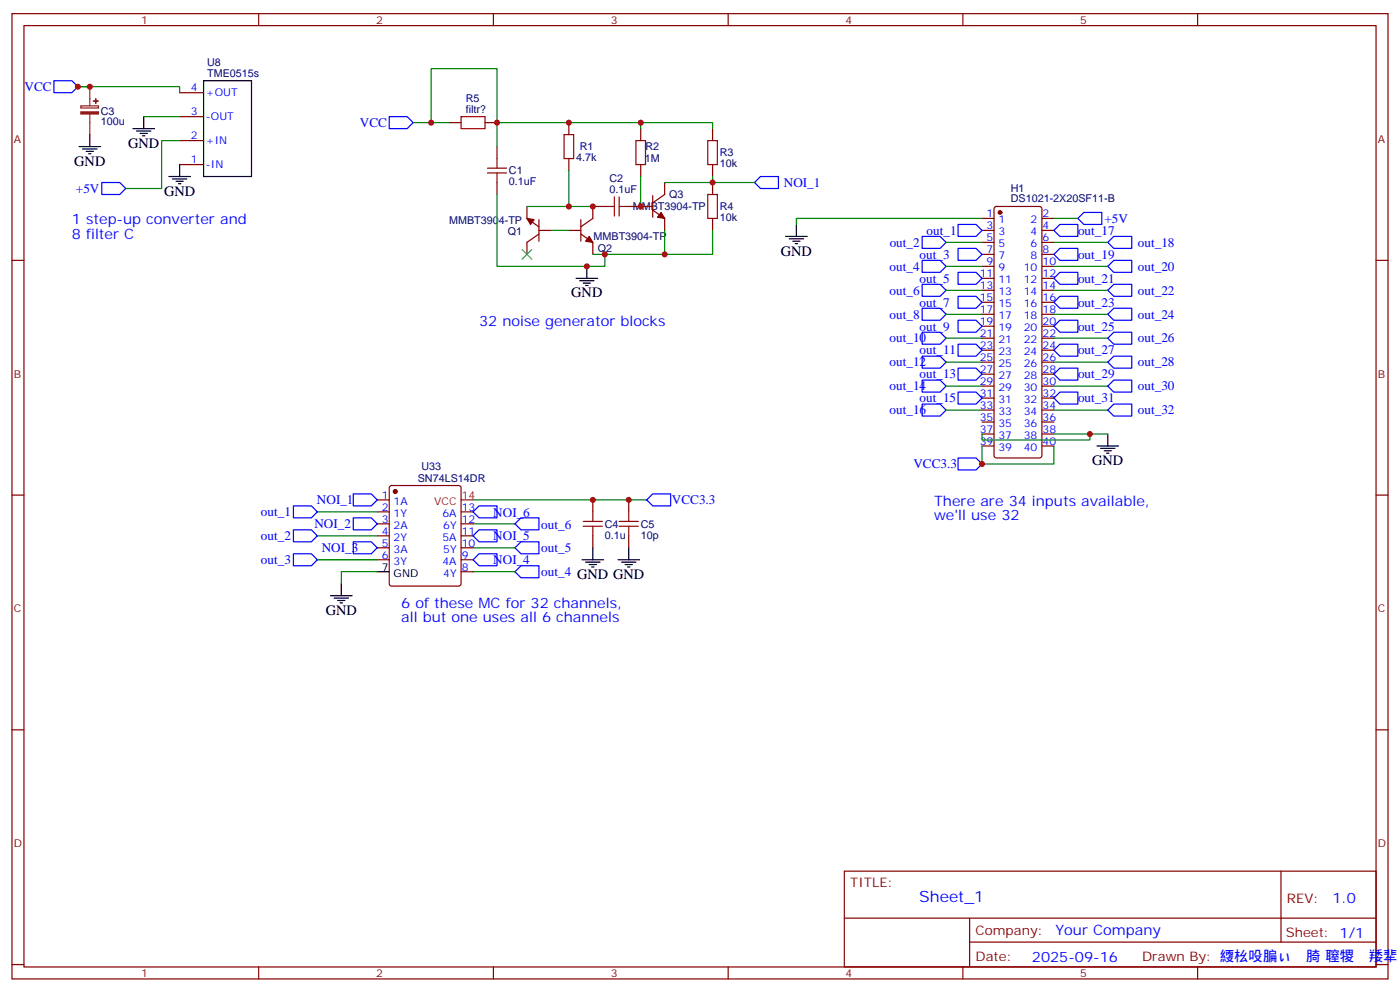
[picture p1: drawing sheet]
<svg xmlns="http://www.w3.org/2000/svg" width="412mm" height="292mm" viewBox="0 0 412 292" stroke-linecap="round" stroke-linejoin="round" font-family="sans-serif">
<g fill="none" stroke="#870000" stroke-width=".35">
<path d="M3.5 4h405.4v284.4h-405.4zM7.1 7.5h398.2v277.3h-398.2zM76.2 4v3.5M145.3 4v3.5M214.5 4v3.5M283.6 4v3.5M352.8 4v3.5M52.9 34.4h7.1M52.9 27.3h7.1M132.3 36.1h3.5M142.9 36.1h3.5M167.6 36.1v3.6"/>
<path d="M188.7 37.9v3.5M209.9 37.9v3.5M52.9 48.5h7.1M52.9 41.4h7.1M146.4 43.2v3.5M146.4 53.8v3.5M167.6 46.7v3.5M188.7 48.5v3.5M192.3 57.6v6.4M195.8 53.8v3.5l-3.5 2.5M209.9 48.5v3.5M209.9 53.8v3.5"/>
<path d="M3.5 76.7h3.6M155.2 60.8v3.5l3.5 2.5M158.7 68.9l-3.5 2.5v3.5M158.7 67.9h3.6M158.7 64.7v6.3M167.6 67.9h3.5M171.1 68.9l3.5 2.5v3.5M171.1 64.7v6.3M178.2 60.8h-3.6v3.5l-3.5 2.5M185.2 60.8h7.1M192.3 61.9l3.5 2.4v3.6M209.9 64.3v3.6"/>
<path d="M289.3 67.9h3.5M289.3 64.3h3.5M289.3 71.4h3.5M289.3 74.9h3.5M289.3 78.5h3.5M293 61l.5-.2h12.7l.5 .2 .2 .5v72.7l-.2 .5-.5 .2h-12.7l-.5-.2-.2-.5v-72.7zM306.9 67.9h3.5M306.9 64.3h3.5M306.9 71.4h3.5M306.9 74.9h3.5M306.9 78.5h3.5M405.3 76.7h3.6"/>
<path d="M289.3 82h3.5M289.3 85.5h3.5M289.3 89h3.5M289.3 92.6h3.5M289.3 96.1h3.5M289.3 99.6h3.5M306.9 82h3.5M306.9 85.5h3.5M306.9 89h3.5M306.9 92.6h3.5M306.9 96.1h3.5M306.9 99.6h3.5"/>
<path d="M289.3 117.3h3.5M289.3 113.7h3.5M289.3 110.2h3.5M289.3 106.7h3.5M289.3 103.2h3.5M306.9 117.3h3.5M306.9 113.7h3.5M306.9 110.2h3.5M306.9 106.7h3.5M306.9 103.2h3.5M289.3 131.4h3.5M289.3 127.8h3.5"/>
<path d="M289.3 124.3h3.5M289.3 120.8h3.5M306.9 131.4h3.5M306.9 127.8h3.5M306.9 124.3h3.5M306.9 120.8h3.5M3.5 145.8h3.6M111.1 147.2h3.6M111.1 150.8h3.6M111.1 154.3h3.6M111.1 157.8h3.6M114.9 143.2l.5-.2h19.7l.5 .2 .2 .5v28.2l-.2 .5-.5 .2h-19.7l-.5-.2-.2-.5v-28.2z"/>
<path d="M135.8 150.8h3.5M135.8 154.3h3.5M135.8 157.8h3.5M174.6 147.2v3.6M174.6 157.8v3.6M185.2 147.2v3.6M185.2 157.8v3.6M405.3 145.8h3.6M111.1 161.4h3.6M111.1 164.9h3.6M135.8 161.4h3.5M135.8 164.9h3.5"/>
<path d="M135.8 168.4h3.5M3.5 215h3.6M405.3 215h3.6M248.7 256.6h156.6v28.2h-156.6zM377.3 256.6v20.9M248.7 270.5h156.5M285.6 277.5h119.6M285.6 270.5v14.1M3.5 284.1h3.6M76.2 284.8v3.6M145.3 284.8v3.6M214.5 284.8v3.6"/>
<path d="M283.6 284.8v3.6M352.8 284.8v3.6M405.3 284.1h3.6"/>
</g>
<g fill="#870000" stroke="#870000" stroke-width=".35">
<path d="M155.2 64.3l2.1 .4-1 1.4z"/>
<path d="M173.6 69.6l1 1.8-2.1-.4z"/>
<path d="M194.7 62.6l1.1 1.7-2.1-.3z"/>
<circle cx="116.4" cy="144.8" r=".53"/>
<circle cx="294.6" cy="62.6" r=".53"/>
</g>
<g fill="none" stroke="#a10000" stroke-width=".35">
<path d="M135.8 34.4h7.1v3.5h-7.1zM166.2 39.7h2.8v7h-2.8zM143.6 49.5h5.6M143.6 50.9h5.6M146.4 46.7v2.8M146.4 50.9v2.9M181 58v5.6M182.4 58v5.6M187.3 41.4h2.8v7.1h-2.8zM208.5 41.4h2.8v7.1h-2.8zM208.5 57.3h2.8v7h-2.8zM178.2 60.8h2.8"/>
<path d="M182.4 60.8h2.8M171.8 155h5.6M171.8 153.6h5.6M174.6 150.8v2.8M174.6 155v2.8M182.4 155h5.6M182.4 153.6h5.6M185.2 150.8v2.8M185.2 155v2.8"/>
</g>
<g fill="none" stroke="#008700" stroke-width=".35">
<path d="M26.5 25.5h-3.6h30v1.8M42.3 34.4h10.6M121.7 36.1h10.6M127 36.1v-15.9h19.4v15.9M188.7 37.9v-1.8h-42.3v7.1M188.7 36.1h21.2v1.8M52.9 41.4h-5.3v14.1h-10.6M146.4 57.3v21.2h31.8v-3.6M167.6 50.2v10.6M188.7 52v8.8M209.9 52v1.8h-14.1M209.9 53.8h12.3"/>
<path d="M155.2 60.8h19.4M162.3 67.9h5.3M195.8 67.9v7M209.9 67.9v7h-35.3M278.7 71.4h10.6M278.7 78.5h10.6M289.3 64.3h-54.7v1.8M310.4 64.3h7.1M310.4 71.4h15.9M310.4 78.5h15.9M278.7 85.5h10.6M278.7 92.6h10.6"/>
<path d="M278.7 99.6h10.6M310.4 85.5h15.9M310.4 92.6h15.9M310.4 99.6h15.9M278.7 106.7h10.6M278.7 113.7h10.6M310.4 106.7h15.9M310.4 113.7h15.9M278.7 120.8h10.6M289.3 127.8v1.8h31.7v-1.8h5.3M289.3 131.4v5.3h21.1v-5.3M310.4 127.8h10.6"/>
<path d="M310.4 120.8h15.9M93.5 150.8h17.6M93.5 157.8h17.6M139.3 147.2h51.2M139.3 154.3h12.4M93.5 164.9h17.6M111.1 168.4h-10.6v3.5M139.3 168.4h12.4M139.3 161.4h12.4"/>
</g>
<path d="M153.8 73.5l2.8 2.8M156.6 73.5l-2.8 2.8" fill="none" stroke="#3c3" stroke-width=".35"/>
<g fill="none" stroke="#000" stroke-width=".35">
<path d="M26.5 39.7v3.5M39.2 37.9h6.3M40.2 38.6h4.2M41.3 39.3h2.1M42.3 34.4v3.5M60 23.8h14.1v28.2h-14.1zM23.3 43.2h6.3M24.3 43.9h4.3M25.4 44.6h2.1M26.1 45.3h.7M42 40h.7M49.7 52h6.4"/>
<path d="M50.8 52.7h4.2M51.9 53.4h2.1M52.6 54.1h.7M52.9 48.5v3.5M172.9 78.5v3.5M231.4 69.6h6.4M232.5 70.3h4.2M233.5 71h2.2M234.2 71.8h.7M234.6 66.1v3.5M169.7 82h6.3M170.7 82.7h4.3"/>
<path d="M171.8 83.4h2.1M172.5 84.1h.7M323.1 131.4h6.4M324.2 132.1h4.2M325.3 132.8h2.1M326 133.5h.7M326.3 127.8v3.6M97.4 175.5h6.3M98.4 176.2h4.3M99.5 176.9h2.1M100.2 177.6h.7M100.5 171.9v3.6"/>
<path d="M111.1 168.4h3.6M171.4 164.9h6.4M172.5 165.6h4.2M173.6 166.3h2.1M174.3 167h.7M174.6 161.4v3.5M182 164.9h6.4M183.1 165.6h4.2M184.1 166.3h2.2M184.9 167h.7M185.2 161.4v3.5"/>
</g>
<g fill="none" stroke="#00f" stroke-width=".35">
<path d="M15.9 23.8h5.3l1.7 1.7-1.7 1.8h-5.3zM114.7 34.4h5.2l1.8 1.7-1.8 1.8h-5.2zM30 53.8h5.3l1.7 1.7-1.7 1.8h-5.3zM224 52h5.3v3.5h-5.3l-1.8-1.7zM271.6 69.6h5.3l1.8 1.8-1.8 1.8h-5.3zM271.6 76.7h5.3l1.8 1.8-1.8 1.7h-5.3zM282.2 66.1h5.3l1.8 1.8-1.8 1.7h-5.3zM282.2 73.2h5.3l1.8 1.7-1.8 1.8h-5.3zM310.4 67.9l1.8-1.8h5.3v3.5h-5.3zM310.4 74.9l1.8-1.7h5.3v3.5h-5.3zM317.5 64.3l1.8-1.7h5.3v3.5h-5.3zM326.3 71.4l1.8-1.8h5.3v3.6h-5.3z"/>
<path d="M326.3 78.5l1.8-1.8h5.3v3.5h-5.3zM271.6 83.7h5.3l1.8 1.8-1.8 1.8h-5.3zM271.6 90.8h5.3l1.8 1.8-1.8 1.7h-5.3zM271.6 97.9h5.3l1.8 1.7-1.8 1.8h-5.3zM282.2 80.2h5.3l1.8 1.8-1.8 1.7h-5.3zM282.2 87.3h5.3l1.8 1.7-1.8 1.8h-5.3zM282.2 94.3h5.3l1.8 1.8-1.8 1.8h-5.3zM310.4 82l1.8-1.8h5.3v3.5h-5.3zM310.4 89l1.8-1.7h5.3v3.5h-5.3zM310.4 96.1l1.8-1.8h5.3v3.6h-5.3zM326.3 85.5l1.8-1.8h5.3v3.6h-5.3zM326.3 92.6l1.8-1.8h5.3v3.5h-5.3z"/>
<path d="M326.3 99.6l1.8-1.7h5.3v3.5h-5.3zM271.6 104.9h5.3l1.8 1.8-1.8 1.7h-5.3zM271.6 112h5.3l1.8 1.7-1.8 1.8h-5.3zM271.6 119h5.3l1.8 1.8-1.8 1.8h-5.3zM282.2 101.4h5.3l1.8 1.8-1.8 1.7h-5.3zM282.2 108.4h5.3l1.8 1.8-1.8 1.8h-5.3zM282.2 115.5h5.3l1.8 1.8-1.8 1.7h-5.3zM310.4 103.2l1.8-1.8h5.3v3.5h-5.3zM310.4 110.2l1.8-1.8h5.3v3.6h-5.3zM310.4 117.3l1.8-1.8h5.3v3.5h-5.3zM326.3 106.7l1.8-1.8h5.3v3.5h-5.3zM326.3 113.7l1.8-1.7h5.3v3.5h-5.3z"/>
<path d="M282.2 134.9h5.3l1.8 1.8-1.8 1.7h-5.3zM326.3 120.8l1.8-1.8h5.3v3.6h-5.3zM86.4 149h5.3l1.8 1.8-1.8 1.7h-5.3zM86.4 156.1h5.3l1.8 1.7-1.8 1.8h-5.3zM104.1 145.5h5.3l1.7 1.7-1.7 1.8h-5.3zM104.1 152.5h5.3l1.7 1.8-1.7 1.8h-5.3zM104.1 159.6h5.3l1.7 1.8-1.7 1.7h-5.3zM139.3 157.8l1.8-1.7h5.3v3.5h-5.3zM139.3 150.8l1.8-1.8h5.3v3.5h-5.3zM153.5 152.5h5.2v3.6h-5.2l-1.8-1.8zM192.3 145.5h5.3v3.5h-5.3l-1.8-1.8zM86.4 163.1h5.3l1.8 1.8-1.8 1.8h-5.3z"/>
<path d="M139.3 164.9l1.8-1.8h5.3v3.6h-5.3zM151.7 161.4l1.8-1.8h5.2v3.5h-5.2zM153.5 166.7h5.2v3.5h-5.2l-1.8-1.8z"/>
</g>
<path d="M23.8 31.2h5.2v.6h-5.2zM26.5 25.5v5.7M26.5 33.7v6" fill="none" stroke="#8c2424" stroke-width=".35"/>
<g fill="#8c2424" stroke="#8c2424" stroke-width=".35">
<path d="M23.8 32.9h5.2v.7h-5.2z"/>
<path d="M27.5 29.8h1.4z"/>
<path d="M28.2 29.1v1.4z"/>
</g>
<path d="M135.8 147.2h3.5" fill="none" stroke="#f00" stroke-width=".35"/>
<g fill="#c00">
<circle cx="167.6" cy="36.1" r=".88"/>
<circle cx="178.2" cy="74.9" r=".88"/>
<circle cx="174.6" cy="60.8" r=".88"/>
<circle cx="167.6" cy="60.8" r=".88"/>
<circle cx="172.9" cy="78.5" r=".88"/>
<circle cx="209.9" cy="53.8" r=".88"/>
<circle cx="188.7" cy="60.8" r=".88"/>
<circle cx="188.7" cy="36.1" r=".88"/>
<circle cx="195.8" cy="74.9" r=".88"/>
<circle cx="146.4" cy="36.1" r=".88"/>
<circle cx="22.9" cy="25.5" r=".88"/>
<circle cx="26.5" cy="25.5" r=".88"/>
<circle cx="127" cy="36.1" r=".88"/>
<circle cx="185.2" cy="147.2" r=".88"/>
<circle cx="321" cy="127.8" r=".88"/>
<circle cx="289.3" cy="136.7" r=".88"/>
<circle cx="174.6" cy="147.2" r=".88"/>
</g>
<text font-size="4.6" fill="#00f" x="270.8" y="265.6">Sheet_1</text>
<g font-size="4.2">
<text x="37.7" y="43.5">GND</text>
<text x="21.9" y="48.8">GND</text>
<text x="48.3" y="57.6">GND</text>
<text x="230" y="75.3">GND</text>
<text x="168.3" y="87.6">GND</text>
<text x="321.7" y="137">GND</text>
<text x="96" y="181.1">GND</text>
</g>
<g font-size="4.2" fill="#00f">
<text x="21.2" y="66.1">1 step-up converter and</text>
<text x="21.2" y="70.3">8 filter C</text>
<text x="141.1" y="96.1">32 noise generator blocks</text>
<text x="275.2" y="149">There are 34 inputs available,</text>
<text x="275.2" y="153.2">we'll use 32</text>
<text x="118.2" y="179">6 of these MC for 32 channels,</text>
<text x="118.2" y="183.2">all but one uses all 6 channels</text>
<text x="392.5" y="265.9">1.0</text>
<text x="310.9" y="275.4">Your Company</text>
<text x="304" y="283.2">2025-09-16</text>
</g>
<g font-size="3.9" fill="#00f">
<text x="7.3" y="26.8">VCC</text>
<text x="106" y="37.4">VCC</text>
<text x="22.4" y="56.8">+5V</text>
<text x="230.9" y="55">NOI_1</text>
<text x="325.4" y="65.7">+5V</text>
<text x="272.9" y="69.2">out_1</text>
<text x="317.6" y="69.1">out_17</text>
<text x="262.1" y="72.6">out_2</text>
<text x="270.9" y="76.2">out_3</text>
<text x="317.6" y="76.2">out_19</text>
<text x="335.2" y="72.7">out_18</text>
<text x="262.1" y="79.7">out_4</text>
<text x="270.9" y="83.2">out_5</text>
<text x="317.6" y="83.2">out_21</text>
<text x="335.2" y="79.7">out_20</text>
<text x="262.1" y="86.8">out_6</text>
<text x="335.2" y="86.8">out_22</text>
<text x="262.1" y="93.8">out_8</text>
<text x="270.9" y="90.3">out_7</text>
<text x="317.6" y="90.3">out_23</text>
<text x="335.2" y="93.8">out_24</text>
<text x="262.1" y="100.9">out_10</text>
<text x="270.9" y="97.4">out_9</text>
<text x="317.6" y="97.4">out_25</text>
<text x="335.2" y="100.9">out_26</text>
<text x="262.1" y="107.9">out_12</text>
<text x="270.9" y="104.4">out_11</text>
<text x="317.6" y="104.4">out_27</text>
<text x="335.2" y="107.9">out_28</text>
<text x="270.9" y="111.5">out_13</text>
<text x="317.6" y="111.5">out_29</text>
<text x="262.1" y="115">out_14</text>
<text x="270.9" y="118.5">out_15</text>
<text x="317.6" y="118.5">out_31</text>
<text x="335.2" y="115">out_30</text>
<text x="262.1" y="122.1">out_16</text>
<text x="335.2" y="122.1">out_32</text>
<text x="269.1" y="137.9">VCC3.3</text>
<text x="93.4" y="148.5">NOI_1</text>
<text x="197.9" y="148.5">VCC3.3</text>
<text x="76.9" y="152">out_1</text>
<text x="92.6" y="155.5">NOI_2</text>
<text x="145.3" y="152.1">NOI_6</text>
<text x="159.5" y="155.7">out_6</text>
<text x="76.9" y="159">out_2</text>
<text x="145.3" y="159.2">NOI_5</text>
<text x="76.9" y="166.1">out_3</text>
<text x="94.8" y="162.5">NOI_3</text>
<text x="145.3" y="166.3">NOI_4</text>
<text x="159.5" y="162.7">out_5</text>
<text x="159.5" y="169.8">out_4 GND GND</text>
</g>
<g font-size="3.9" fill="#800">
<text x="250.5" y="261.2">TITLE:</text>
<text x="379.1" y="265.9">REV:</text>
<text x="287.4" y="275.4">Company:</text>
<text x="378.7" y="276">Sheet: 1/1</text>
<text x="287.4" y="283.1">Date:</text>
<text x="336.4" y="283.2">Drawn By: 䌄㭃吺䐔ぃ퐴䐀 䏄㹄о䍴㹃</text>
</g>
<g font-size="3.2" fill="#800">
<text x="41.6" y="7">1</text>
<text x="110.8" y="7">2</text>
<text x="179.9" y="7">3</text>
<text x="249.1" y="7">4</text>
<text x="318.2" y="7">5</text>
<text x="4.1" y="42.1">A</text>
<text x="405.9" y="42.1">A</text>
<text x="4.1" y="111.3">B</text>
<text x="405.9" y="111.3">B</text>
<text x="4.1" y="180.4">C</text>
<text x="405.9" y="180.4">C</text>
<text x="4.1" y="249.6">D</text>
<text x="405.9" y="249.6">D</text>
<text x="41.6" y="287.8">1</text>
<text x="110.8" y="287.8">2</text>
<text x="179.9" y="287.8">3</text>
<text x="249.1" y="287.8">4</text>
<text x="318.2" y="287.8">5</text>
</g>
<g font-size="3.2" fill="#000080">
<text x="61" y="22.5">TME0515s</text>
<text x="61" y="19.4">U8</text>
<text x="29.7" y="33.7">C3</text>
<text x="137.2" y="33.3">filtr?</text>
<text x="137.2" y="30.2">R5</text>
<text x="29.7" y="36.9">100u</text>
<text x="169.7" y="47.5">4.7k</text>
<text x="170.8" y="44.3">R1</text>
<text x="190" y="47.8">1M</text>
<text x="190.2" y="44.3">R2</text>
<text x="212" y="46.1">R3</text>
<text x="149.9" y="51.4">C1</text>
<text x="179.5" y="53.7">C2</text>
<text x="212" y="49.3">10k</text>
<text x="149.9" y="54.6">0.1uF</text>
<text x="179.5" y="56.9">0.1uF</text>
<text x="197.1" y="58.4">Q3</text>
<text x="297.7" y="59.6">DS1021-2X20SF11-B</text>
<text x="297.7" y="56.5">H1</text>
<text x="132.3" y="66">MMBT3904-TP</text>
<text x="186.4" y="62">MMBT3904-TP</text>
<text x="212" y="65.1">10k</text>
<text x="212" y="62">R4</text>
<text x="149.6" y="69.2">Q1</text>
<text x="174.8" y="70.8">MMBT3904-TP</text>
<text x="176.1" y="74.3">Q2</text>
<text x="123.1" y="142">SN74LS14DR</text>
<text x="124.1" y="138.4">U33</text>
<text x="178.2" y="155.5">C4</text>
<text x="188.7" y="155.5">C5</text>
<text x="178.2" y="158.6">0.1u</text>
<text x="188.7" y="158.6">10p</text>
</g>
<g font-size="3.2" fill="#00f">
<text x="56.2" y="27">4</text>
<text x="60.7" y="28.4">+OUT</text>
<text x="56.2" y="34">3</text>
<text x="60.7" y="35.4">-OUT</text>
<text x="56.2" y="41.1">2</text>
<text x="60.7" y="42.5">+IN</text>
<text x="56.2" y="48.1">1</text>
<text x="60.7" y="49.5">-IN</text>
<text x="290.6" y="64">1</text>
<text x="294.1" y="65.8">1</text>
<text x="303.6" y="65.8">2</text>
<text x="307.1" y="64">2</text>
<text x="290.6" y="67.5">3</text>
<text x="290.6" y="71">5</text>
<text x="294.1" y="69.3">3</text>
<text x="303.6" y="69.3">4</text>
<text x="307.1" y="71">6</text>
<text x="307.1" y="67.5">4</text>
<text x="290.6" y="74.6">7</text>
<text x="294.1" y="72.8">5</text>
<text x="294.1" y="76.3">7</text>
<text x="303.6" y="76.3">8</text>
<text x="303.6" y="72.8">6</text>
<text x="307.1" y="74.6">8</text>
<text x="288.6" y="81.6">11</text>
<text x="290.6" y="78.1">9</text>
<text x="294.1" y="79.9">9</text>
<text x="294.1" y="83.4">11</text>
<text x="301.6" y="83.4">12</text>
<text x="301.6" y="79.9">10</text>
<text x="307.1" y="81.6">12</text>
<text x="307.1" y="78.1">10</text>
<text x="288.6" y="85.2">13</text>
<text x="288.6" y="88.7">15</text>
<text x="294.1" y="86.9">13</text>
<text x="301.6" y="86.9">14</text>
<text x="307.1" y="88.7">16</text>
<text x="307.1" y="85.2">14</text>
<text x="288.6" y="92.2">17</text>
<text x="288.6" y="95.7">19</text>
<text x="294.1" y="90.5">15</text>
<text x="294.1" y="94">17</text>
<text x="301.6" y="94">18</text>
<text x="301.6" y="90.5">16</text>
<text x="307.1" y="95.7">20</text>
<text x="307.1" y="92.2">18</text>
<text x="288.6" y="99.3">21</text>
<text x="294.1" y="97.5">19</text>
<text x="294.1" y="101">21</text>
<text x="301.6" y="101">22</text>
<text x="301.6" y="97.5">20</text>
<text x="307.1" y="99.3">22</text>
<text x="288.6" y="102.8">23</text>
<text x="288.6" y="106.3">25</text>
<text x="294.1" y="104.6">23</text>
<text x="301.6" y="104.6">24</text>
<text x="307.1" y="106.3">26</text>
<text x="307.1" y="102.8">24</text>
<text x="288.6" y="109.9">27</text>
<text x="288.6" y="113.4">29</text>
<text x="294.1" y="108.1">25</text>
<text x="294.1" y="111.6">27</text>
<text x="301.6" y="111.6">28</text>
<text x="301.6" y="108.1">26</text>
<text x="307.1" y="113.4">30</text>
<text x="307.1" y="109.9">28</text>
<text x="288.6" y="116.9">31</text>
<text x="294.1" y="115.1">29</text>
<text x="294.1" y="118.7">31</text>
<text x="301.6" y="118.7">32</text>
<text x="301.6" y="115.1">30</text>
<text x="307.1" y="116.9">32</text>
<text x="288.6" y="120.4">33</text>
<text x="288.6" y="124">35</text>
<text x="294.1" y="122.2">33</text>
<text x="294.1" y="125.7">35</text>
<text x="301.6" y="125.7">36</text>
<text x="301.6" y="122.2">34</text>
<text x="307.1" y="124">36</text>
<text x="307.1" y="120.4">34</text>
<text x="288.6" y="127.5">37</text>
<text x="288.6" y="131">39</text>
<text x="294.1" y="129.3">37</text>
<text x="301.6" y="129.3">38</text>
<text x="307.1" y="131">40</text>
<text x="307.1" y="127.5">38</text>
<text x="294.1" y="132.8">39</text>
<text x="301.6" y="132.8">40</text>
<text x="112.5" y="146.9">1</text>
<text x="116" y="148.7">1A</text>
<text x="112.5" y="150.4">2</text>
<text x="112.5" y="154">3</text>
<text x="116" y="152.2">1Y</text>
<text x="116" y="155.7">2A</text>
<text x="130.3" y="152.2">6A</text>
<text x="130.5" y="155.7">6Y</text>
<text x="136" y="154">12</text>
<text x="136" y="150.4">13</text>
<text x="112.5" y="157.5">4</text>
<text x="112.5" y="161">5</text>
<text x="116" y="159.2">2Y</text>
<text x="130.3" y="159.2">5A</text>
<text x="136" y="161">10</text>
<text x="136" y="157.5">11</text>
<text x="112.5" y="164.5">6</text>
<text x="116" y="162.8">3A</text>
<text x="116" y="166.3">3Y</text>
<text x="130.3" y="166.3">4A</text>
<text x="130.5" y="162.8">5Y</text>
<text x="136" y="164.5">9</text>
<text x="130.5" y="169.8">4Y</text>
<text x="136" y="168.1">8</text>
</g>
<g font-size="3.2" fill="#f00">
<text x="127.9" y="148.7">VCC</text>
<text x="136" y="146.9">14</text>
</g>
<g font-size="3.2">
<text x="112.5" y="168.1">7</text>
<text x="116" y="169.8">GND</text>
</g>
</svg>
